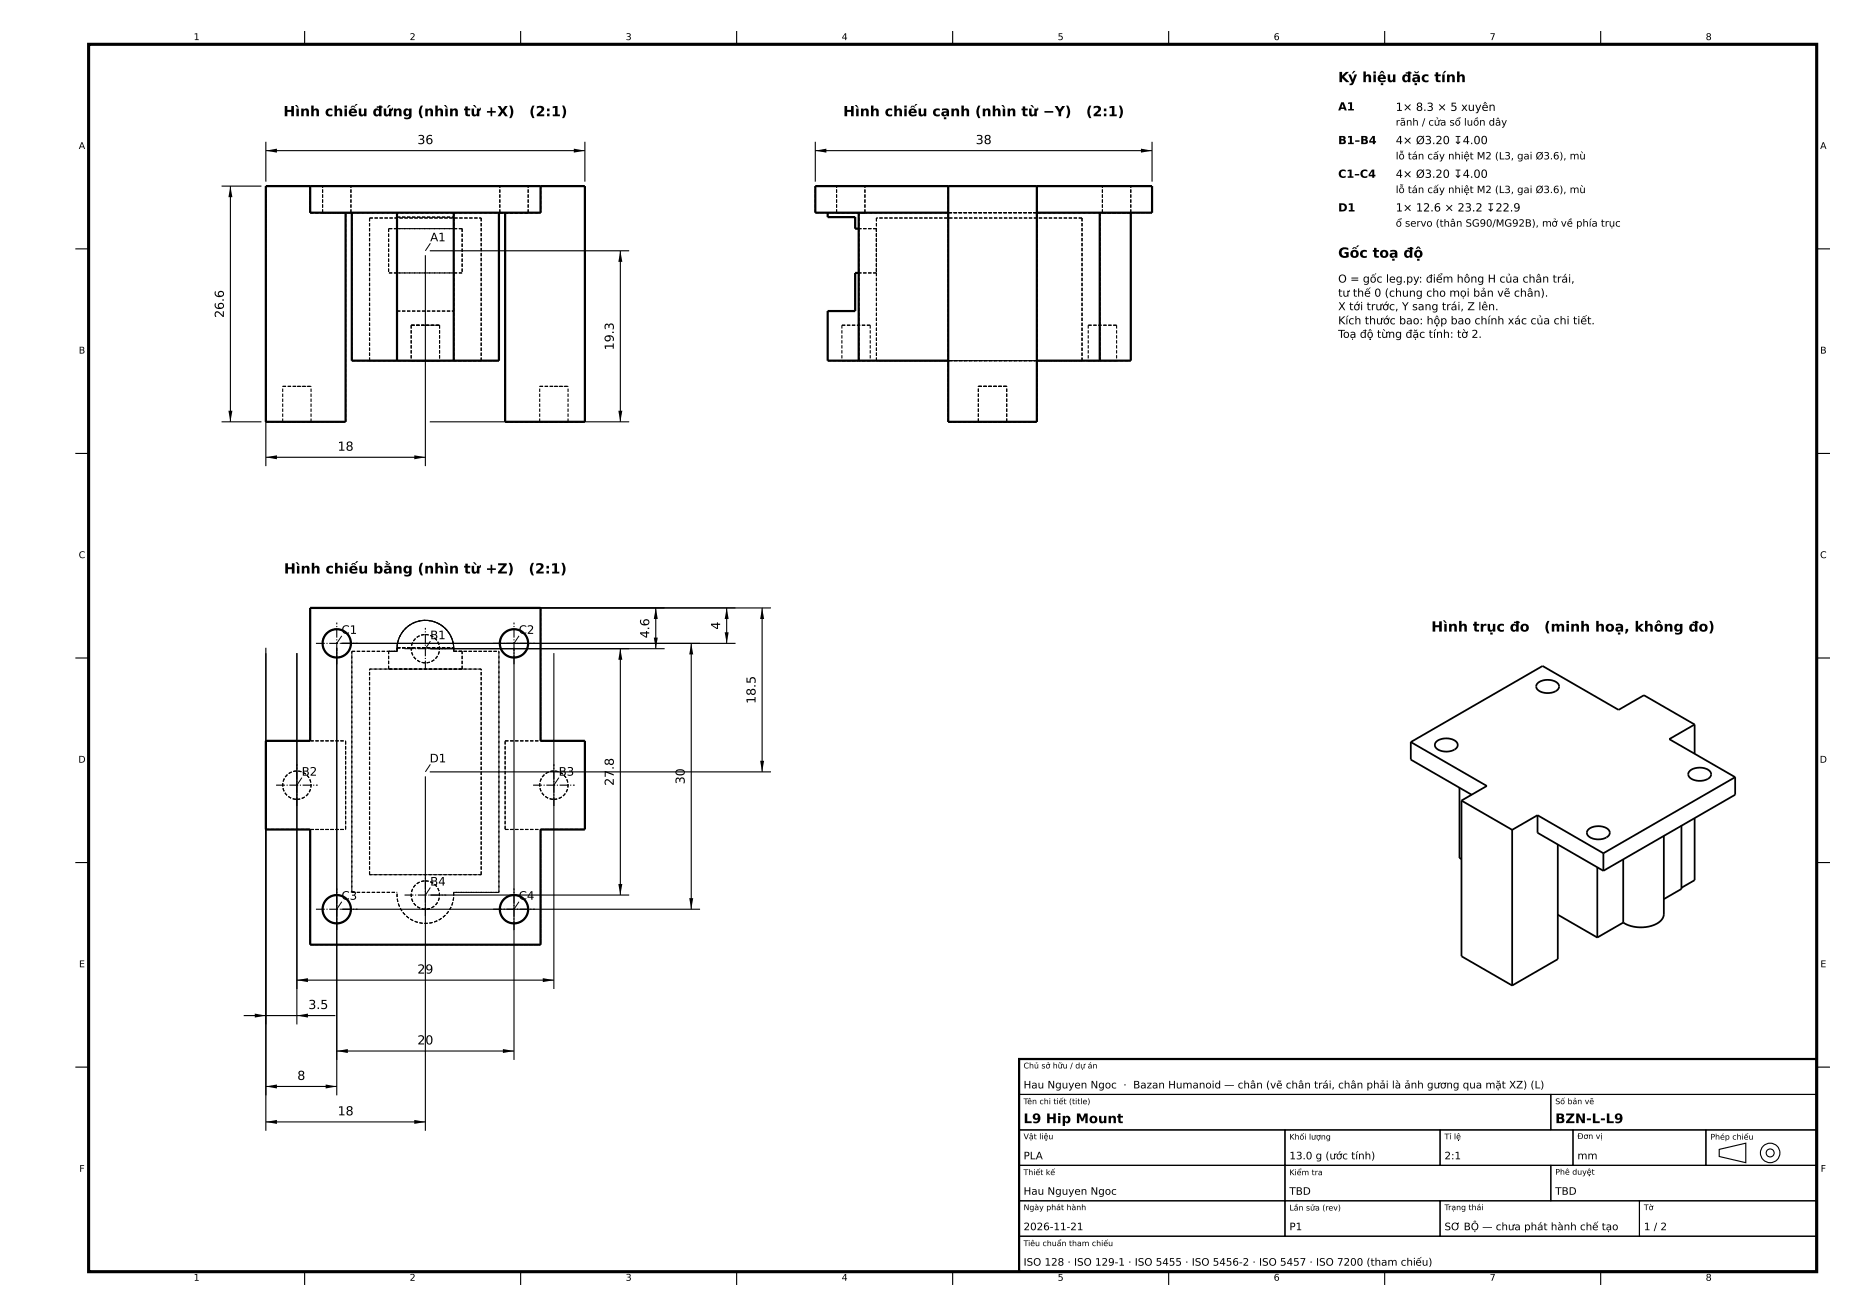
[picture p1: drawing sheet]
<svg xmlns="http://www.w3.org/2000/svg" width="420mm" height="297mm" viewBox="0 0 420 297" stroke-linecap="round" stroke-linejoin="round" font-family="sans-serif">
<g fill="#000">
<path d="M60 34l2.5-.5v1zM129.5 33.5l2.5 .5-2.5 .5zM184 34l2.5-.5v1zM257.5 33.5l2.5 .5-2.5 .5zM52 42l.5 2.5h-1zM140 56.6l.4 2.5h-.9zM51.5 92.7h1l-.5 2.5zM139.5 92.7h.9l-.4 2.5zM60 103.2l2.5-.5v1zM93.5 102.7l2.5 .5-2.5 .5zM148 137.2l.5 2.5h-.9zM164 137.2l.4 2.5h-.9z"/>
<path d="M172 137.2l.5 2.5h-.9zM140 146.4l.4 2.5h-.9zM147.6 143.9h.9l-.5 2.5zM156 145.2l.5 2.5h-.9zM163.5 142.7h.9l-.4 2.5zM171.6 171.7h.9l-.5 2.5zM139.5 199.5h.9l-.4 2.5zM155.6 202.7h.9l-.5 2.5zM57.5 228.8l2.5 .4-2.5 .5zM67 221.2l2.5-.4v.9zM67 229.2l2.5-.4v.9zM76 237.2l2.5-.4v.9z"/>
<path d="M113.5 236.8l2.5 .4-2.5 .5zM122.5 220.8l2.5 .4-2.5 .5zM60 245.2l2.5-.4v.9zM60 253.2l2.5-.4v.9zM73.5 244.8l2.5 .4-2.5 .5zM93.5 252.8l2.5 .4-2.5 .5z"/>
</g>
<path d="M20 10h390v277h-390z" fill="none" stroke="#000" stroke-width=".7" stroke-linecap="butt"/>
<g fill="none" stroke="#000" stroke-width=".5">
<path d="M70 42v6h52v-6M78 48v47.2h-18v-53.2h72v53.2h-18v-47.2M79.4 48v33.4h10.2M89.6 48v33.4M102.4 48v33.4M112.6 48v33.4h-10.2M186.8 48v1h6.2v2.6h.8M193.8 48v33.4M214 48h-30v-6h76v6h-26M214 42v53.2h20v-53.2M248.2 48v33.4M255.2 48v33.4h-7"/>
<path d="M193.8 61.6h-.8v8.6h-6.2v11.2h7M89.6 81.4h12.8M193.8 81.4h20.2M234 81.4h14.2M70 137.2h52v30h10v20h-10v26h-52v-26h-10v-20h10zM230 239h180v48h-180z"/>
<circle cx="76" cy="145.2" r="3.2"/>
<circle cx="116" cy="145.2" r="3.2"/>
<circle cx="76" cy="205.2" r="3.2"/>
<circle cx="116" cy="205.2" r="3.2"/>
</g>
<g fill="none" stroke="#000" stroke-width=".25">
<path d="M68.8 7v3M117.5 7v3M166.3 7v3M215 7v3M263.8 7v3M312.5 7v3M361.2 7v3M60 32v9M60 34h72M132 32v9M184 34h76M184 32v9"/>
<path d="M260 32v9M17 56.2h3M50 42h9M52 42v53.2M60 57.6v47.6M96 57.6v47.6M97 56.6h45M140 56.6v38.6M410 56.2h3M50 95.2h9M97 95.2h45M17 102.3h3"/>
<path d="M60 103.2h36M410 102.3h3M77 137.2h97M148 137.2v9.2M164 137.2v8M172 137.2v37M17 148.5h3M60 146.2v109M67 147.4v83.8M76 146.2v101M77 145.2h89M97 146.4h53"/>
<path d="M116 146.2v93M125 147.4v75.8M140 146.4v55.6M156 145.2v60M410 148.5h3M96 175.2v80M97 174.2h77M17 194.7h3M410 194.7h3M77 205.2h81M97 202h45M55 229.2h20.7"/>
<path d="M67 221.2h58M76 237.2h40M230 239h180v8h-180zM17 240.8h3M60 245.2h16M60 253.2h36M230 247h120v8h-120zM230 255h60v8h-60zM290 255h35v8h-35zM325 255h30v8h-30zM350 247h60v8h-60zM355 255h30v8h-30z"/>
<path d="M385 255h25v8h-25zM388 259.4l6-1.4v4.4l-6-1.4zM410 240.8h3M230 263h60v8h-60zM230 271h60v8h-60zM230 279h180v8h-180zM290 263h60v8h-60zM290 271h35v8h-35zM325 271h45v8h-45zM350 263h60v8h-60zM370 271h40v8h-40zM68.8 287v3"/>
<path d="M117.5 287v3M166.3 287v3M215 287v3M263.8 287v3M312.5 287v3M361.2 287v3"/>
<circle cx="399.5" cy="260.2" r="2.2"/>
<circle cx="399.5" cy="260.2" r=".9"/>
</g>
<g fill="none" stroke="#000" stroke-width=".25" stroke-dasharray=".7 .4" stroke-linecap="butt">
<path d="M60 42h10M70 48h52M70 48h8M70 42h52M70 42v6M70 48v-6M72.8 48h3.2M72.8 42h3.2M72.8 48v-6M76 48h3.2M76 42h3.2M79.2 48h-6.4"/>
<path d="M79.2 42h-6.4M79.2 48v-6M79.4 48h10.2M79.4 48v33.4M83.4 49.2v32.2M83.4 49.2h25.2M87.7 51.6v10M89.6 48v3.6M89.6 49v2.6M89.6 49h12.8M89.6 51.6h12.8M89.6 48v33.4"/>
<path d="M89.6 51.6h-1.9M102.4 48v33.4M102.4 48h10.2M102.4 48v3.6M102.4 49v2.6M102.4 48h-12.8M104.3 51.6v10M104.3 51.6h-1.9M104.3 51.6h-16.6M108.6 49.2v32.2M112.6 48v33.4M112.8 48h3.2"/>
<path d="M112.8 42h3.2M112.8 48v-6M114 48h8M116 48h3.2M116 42h3.2M119.2 48h-6.4M119.2 42h-6.4M119.2 48v-6M122 42h10M122 42v6M122 48v-6M184 48h30"/>
<path d="M184 42h30M184 48v-6M186.8 48h7M186.8 49h6.2M188.8 48h6.4M188.8 42h6.4M188.8 48v-6M193 49v2.6M193 51.6h.8M193.8 48v33.4M193.8 48h54.4M193.8 51.6v10"/>
<path d="M193.8 48v3.6M193.8 48h-7M195.2 48h-6.4M195.2 42h-6.4M195.2 48v-6M197.8 51.6h-4M197.8 51.6v10M197.8 49.2v32.2M214 42h20M214 42v6M234 48h-20M234 48h26"/>
<path d="M234 42h26M234 42v6M244.2 49.2v32.2M244.2 49.2h-46.4M248.2 48v33.4M248.2 48h7M248.8 48h6.4M248.8 42h6.4M248.8 48v-6M255.2 48h-7M255.2 48h-6.4M255.2 48v-6"/>
<path d="M255.2 42h-6.4M260 48v-6M89.6 61.6v19.8M89.6 61.6h12.8M89.6 70.2h12.8M89.6 61.6v8.6M89.6 61.6h-1.9M92.8 73.4h3.2M92.8 73.4v8M96 73.4h3.2M99.2 73.4h-6.4M99.2 73.4v8"/>
<path d="M102.4 61.6v19.8M102.4 61.6v8.6M104.3 61.6h-1.9M104.3 61.6h-16.6M186.8 70.2h6.2M190 73.4v8M190 73.4h6.4M193 61.6h.8M193 61.6v8.6M193.8 61.6v19.8M196.4 73.4h-6.4M196.4 73.4v8"/>
<path d="M197.8 61.6h-4M245.6 73.4v8M245.6 73.4h6.4M252 73.4h-6.4M252 73.4v8M60 95.2v-53.2M60 95.2h18M63.8 95.2h3.2M63.8 87.2h3.2M63.8 95.2v-8M67 95.2h3.2M67 87.2h3.2"/>
<path d="M70.2 95.2h-6.4M70.2 87.2h-6.4M70.2 95.2v-8M78 95.2v-47.2M79.4 81.4h10.2M89.6 81.4h12.8M92.8 81.4h3.2M96 81.4h3.2M99.2 81.4h-6.4M102.4 81.4h10.2M108.6 81.4h-25.2M114 95.2h18"/>
<path d="M114 95.2v-47.2M121.8 95.2h3.2M121.8 87.2h3.2M121.8 95.2v-8M125 95.2h3.2M125 87.2h3.2M128.2 95.2h-6.4M128.2 87.2h-6.4M128.2 95.2v-8M132 95.2v-53.2M186.8 81.4h7M190 81.4h6.4"/>
<path d="M196.4 81.4h-6.4M214 95.2h20M214 95.2v-53.2M214 95.2v-47.2M220.8 95.2h6.4M220.8 87.2h6.4M220.8 95.2v-8M227.2 95.2h-6.4M227.2 87.2h-6.4M227.2 95.2v-8M234 95.2v-53.2M234 95.2v-47.2"/>
<path d="M234 81.4h-20M244.2 81.4h-46.4M245.6 81.4h6.4M248.2 81.4h7M248.2 81.4h-54.4M252 81.4h-6.4M70 137.2h52M70 137.2v30M122 137.2v30M76 148.4a3.2 3.2 0 0 0 2.9-4.7 3.2 3.2 0 0 0-5.5-.4 3.2 3.2 0 0 0 2.1 5.1h.5M79.4 147h10.2M79.4 147v54.4"/>
<path d="M83.4 151h25.2M87.7 151v-4M89.6 146.2a6.4 6.4 0 0 1 6.4-6.2 6.4 6.4 0 0 1 6.4 6.2M89.6 146.2h12.8M89.6 147v-.8M89.6 147h-1.9M89.6 147a6.4 6.4 0 0 1 6.4-7 6.4 6.4 0 0 1 6.4 7M96 143.2a3.2 3.2 0 0 1 2.9 4.7 3.2 3.2 0 0 1-5.5 .4 3.2 3.2 0 0 1 2.1-5.1h.5M102.4 147h10.2M102.4 147a6.4 6.4 0 0 0-6.4-7 6.4 6.4 0 0 0-6.4 7M102.4 146.2v.8M104.3 147h-1.9"/>
<path d="M104.3 151h-16.6M104.3 151v-4M108.6 151h-25.2M112.6 147v54.4M116 148.4a3.2 3.2 0 0 0 2.9-4.7 3.2 3.2 0 0 0-5.5-.4 3.2 3.2 0 0 0 2.1 5.1h.5M60 167.2v20M60 167.2h18M70 167.2h8M78 167.2v20M114 167.2h8M114 167.2h18M114 167.2v20"/>
<path d="M132 167.2v20M60 187.2h18M67 180.4a3.2 3.2 0 0 0 2.9-4.7 3.2 3.2 0 0 0-5.5-.4 3.2 3.2 0 0 0 2.1 5.1h.5M70 187.2h8M70 187.2v26M78 187.2v-20M83.4 197.4h25.2M83.4 197.4v-46.4M96 198.8a3.2 3.2 0 0 1 2.9 4.7 3.2 3.2 0 0 1-5.5 .4 3.2 3.2 0 0 1 2.1-5.1h.5M108.6 197.4v-46.4M108.6 197.4h-25.2M114 187.2v-20"/>
<path d="M114 187.2h8M114 187.2h18M122 187.2v26M125 180.4a3.2 3.2 0 0 0 2.9-4.7 3.2 3.2 0 0 0-5.5-.4 3.2 3.2 0 0 0 2.1 5.1h.5M70 213.2h52M76 208.4a3.2 3.2 0 0 0 2.9-4.7 3.2 3.2 0 0 0-5.5-.4 3.2 3.2 0 0 0 2.1 5.1h.5M79.4 201.4h10.2M79.4 201.4v-54.4M102.4 201.4a6.4 6.4 0 0 1-6.4 7 6.4 6.4 0 0 1-6.4-7M102.4 201.4h10.2M112.6 201.4h-10.2M112.6 201.4v-54.4"/>
<path d="M116 208.4a3.2 3.2 0 0 0 2.9-4.7 3.2 3.2 0 0 0-5.5-.4 3.2 3.2 0 0 0 2.1 5.1h.5"/>
</g>
<g fill="none" stroke="#000" stroke-width=".25" stroke-dasharray="2 .4 .3 .4" stroke-linecap="butt">
<path d="M71.3 145.2h9.4M76 149.9v-9.4M91.3 146.4h9.4M96 151.1v-9.4M111.3 145.2h9.4M116 149.9v-9.4M62.3 177.2h9.4M120.3 177.2h9.4M67 181.9v-9.4M125 181.9v-9.4M71.3 205.2h9.4M76 209.9v-9.4"/>
<path d="M91.3 202h9.4M96 206.7v-9.4M111.3 205.2h9.4M116 209.9v-9.4"/>
</g>
<path d="M97.1 54.9l-1.1 1.7M77.1 143.5l-1.1 1.7M97.1 144.7l-1.1 1.7M117.1 143.5l-1.1 1.7M68.1 175.5l-1.1 1.7M97.1 172.5l-1.1 1.7M126.1 175.5l-1.1 1.7M77.1 203.5l-1.1 1.7M97.1 200.3l-1.1 1.7M117.1 203.5l-1.1 1.7" fill="none" stroke="#000" stroke-width=".23"/>
<g fill="none" stroke="#000" stroke-width=".4">
<path d="M347 154.2a3.4 3.4 0 0 1 4.8 .4 1.4 1.4 0 0 1-1.3 1.6 3.2 3.2 0 0 1-3.8-1.1v-.5zM318.4 167.5v3.9l13.7 8M318.4 167.5l17.2 9.9-5.8 3.3M324.1 167.4a3.4 3.4 0 0 1 4.8 .4 1.4 1.4 0 0 1-1.3 1.6 3.2 3.2 0 0 1-3.8-1l.1-.6zM329.4 177.8v15.8l.4 .3M381.3 174a3.4 3.4 0 0 1 4.8 .4 1.4 1.4 0 0 1-1.3 1.7 3.2 3.2 0 0 1-3.8-1.1l.1-.6zM382.5 163.5l-11.5-6.6-5.7 3.3-17.2-9.9-29.7 17.2M382.5 163.5l-5.8 3.3 14.9 8.6M382.5 163.5v6.6M391.6 175.4v4l-29.7 17.1M391.6 175.4l-29.7 17.2M329.8 180.7l11.5 6.6"/>
<path d="M329.8 180.7v35.1l11.5 6.6M341.3 187.3v35.1M347 184v3.9l14.9 8.6M347 184l14.9 8.6M347 184l-5.7 3.3M351.6 190.6v25.9l-10.3 5.9M358.4 187.2a3.4 3.4 0 0 1 4.9 .5 1.4 1.4 0 0 1-1.4 1.6 3.2 3.2 0 0 1-3.7-1.1v-.5zM360.5 195.7v15.9M361.9 192.6v3.9M366.3 193.9v14.3M375.5 188.7v17.6a3.6 3.6 0 0 1-3.4 2.8 7.8 7.8 0 0 1-5.8-.9M379.5 186.4v14.2l-4 2.3"/>
<path d="M382.5 184.6v14l-3 1.8M351.6 206.4l8.9 5.2M366.3 208.2l-5.8 3.4"/>
</g>
<g font-size="3.2">
<text x="302" y="18.5">Ký hiệu đặc tính</text>
<text x="64" y="26.2">Hình chiếu đứng (nhìn từ +X)</text>
<text x="119.4" y="26.2">(2:1)</text>
<text x="190.3" y="26.2">Hình chiếu cạnh (nhìn từ −Y)</text>
<text x="245.1" y="26.2">(2:1)</text>
<text x="302" y="58.2">Gốc toạ độ</text>
<text x="64.1" y="129.4">Hình chiếu bằng (nhìn từ +Z)</text>
<text x="119.3" y="129.4">(2:1)</text>
<text x="323" y="142.5">Hình trục đo</text>
<text x="348.5" y="142.5">(minh hoạ, không đo)</text>
</g>
<g font-size="3">
<text x="231" y="253.5">L9 Hip Mount</text>
<text x="351" y="253.5">BZN-L-L9</text>
</g>
<g font-size="2.8">
<text x="94.2" y="32.5">36</text>
<text x="220.2" y="32.5">38</text>
<text x="50.5" y="71.7" transform="rotate(-90 50.5 71.7)">26.6</text>
<text x="138.5" y="79" transform="rotate(-90 138.5 79)">19.3</text>
<text x="76.2" y="101.7">18</text>
<text x="162.5" y="142.1" transform="rotate(-90 162.5 142.1)">4</text>
<text x="146.5" y="144" transform="rotate(-90 146.5 144)">4.6</text>
<text x="170.5" y="158.8" transform="rotate(-90 170.5 158.8)">18.5</text>
<text x="138.5" y="177.3" transform="rotate(-90 138.5 177.3)">27.8</text>
<text x="154.5" y="177" transform="rotate(-90 154.5 177)">30</text>
<text x="94.2" y="219.7">29</text>
<text x="69.6" y="227.7">3.5</text>
<text x="94.2" y="235.7">20</text>
<text x="67.1" y="243.7">8</text>
<text x="76.2" y="251.7">18</text>
</g>
<g font-size="2.6">
<text x="97.1" y="54.5">A1</text>
<text x="77.1" y="143.1">C1</text>
<text x="117.1" y="143.1">C2</text>
<text x="97.1" y="144.3">B1</text>
<text x="97" y="172.1">D1</text>
<text x="68.1" y="175.1">B2</text>
<text x="126.1" y="175.1">B3</text>
<text x="77.1" y="203.1">C3</text>
<text x="97.1" y="199.9">B4</text>
<text x="117.1" y="203.1">C4</text>
</g>
<g font-size="2.5">
<text x="302" y="24.9">A1</text>
<text x="315" y="25">1× 8.3 × 5 xuyên</text>
<text x="302" y="32.5">B1–B4</text>
<text x="315" y="32.5">4× Ø3.20 ↧4.00</text>
<text x="302" y="40.1">C1–C4</text>
<text x="315" y="40.1">4× Ø3.20 ↧4.00</text>
<text x="302" y="47.7">D1</text>
<text x="315" y="47.7">1× 12.6 × 23.2 ↧22.9</text>
<text x="302" y="63.8">O = gốc leg.py: điểm hông H của chân trái,</text>
<text x="302" y="67">tư thế 0 (chung cho mọi bản vẽ chân).</text>
<text x="302" y="70">X tới trước, Y sang trái, Z lên.</text>
<text x="302" y="73.2">Kích thước bao: hộp bao chính xác của chi tiết.</text>
<text x="302" y="76.3">Toạ độ từng đặc tính: tờ 2.</text>
</g>
<g font-size="2.3">
<text x="315" y="28.3">rãnh / cửa sổ luồn dây</text>
<text x="315" y="36">lỗ tán cấy nhiệt M2 (L3, gai Ø3.6), mù</text>
<text x="315" y="43.6">lỗ tán cấy nhiệt M2 (L3, gai Ø3.6), mù</text>
<text x="315" y="51.1">ổ servo (thân SG90/MG92B), mở về phía trục</text>
<text x="231" y="245.6">Hau Nguyen Ngoc · Bazan Humanoid — chân (vẽ chân trái, chân phải là ảnh gương qua mặt XZ) (L)</text>
<text x="231" y="261.6">PLA</text>
<text x="291" y="261.6">13.0 g (ước tính)</text>
<text x="326" y="261.6">2:1</text>
<text x="356" y="261.6">mm</text>
<text x="231" y="269.6">Hau Nguyen Ngoc</text>
<text x="291" y="269.6">TBD</text>
<text x="351" y="269.6">TBD</text>
<text x="231" y="277.6">2026-11-21</text>
<text x="291" y="277.6">P1</text>
<text x="326" y="277.6">SƠ BỘ — chưa phát hành chế tạo</text>
<text x="371" y="277.6">1 / 2</text>
<text x="231" y="285.6">ISO 128 · ISO 129-1 · ISO 5455 · ISO 5456-2 · ISO 5457 · ISO 7200 (tham chiếu)</text>
</g>
<g font-size="2.1">
<text x="43.7" y="9">1</text>
<text x="92.5" y="9">2</text>
<text x="141.2" y="9">3</text>
<text x="190" y="9">4</text>
<text x="238.7" y="9">5</text>
<text x="287.5" y="9">6</text>
<text x="336.2" y="9">7</text>
<text x="385" y="9">8</text>
<text x="17.8" y="33.6">A</text>
<text x="410.8" y="33.6">A</text>
<text x="17.8" y="79.8">B</text>
<text x="410.8" y="79.8">B</text>
<text x="17.8" y="126">C</text>
<text x="410.8" y="126">C</text>
<text x="17.7" y="172.1">D</text>
<text x="410.7" y="172.1">D</text>
<text x="17.8" y="218.3">E</text>
<text x="410.8" y="218.3">E</text>
<text x="17.9" y="264.5">F</text>
<text x="410.9" y="264.5">F</text>
<text x="43.7" y="289">1</text>
<text x="92.5" y="289">2</text>
<text x="141.2" y="289">3</text>
<text x="190" y="289">4</text>
<text x="238.7" y="289">5</text>
<text x="287.5" y="289">6</text>
<text x="336.2" y="289">7</text>
<text x="385" y="289">8</text>
</g>
<g font-size="1.8">
<text x="231" y="241.1">Chủ sở hữu / dự án</text>
<text x="231" y="249.2">Tên chi tiết (title)</text>
<text x="351" y="249.2">Số bản vẽ</text>
<text x="231" y="257.1">Vật liệu</text>
<text x="291" y="257.2">Khối lượng</text>
<text x="326" y="257.1">Tỉ lệ</text>
<text x="356" y="257">Đơn vị</text>
<text x="386" y="257.2">Phép chiếu</text>
<text x="231" y="265.2">Thiết kế</text>
<text x="291" y="265.2">Kiểm tra</text>
<text x="351" y="265.1">Phê duyệt</text>
<text x="231" y="273.1">Ngày phát hành</text>
<text x="291" y="273.2">Lần sửa (rev)</text>
<text x="326" y="273.1">Trạng thái</text>
<text x="371" y="273.1">Tờ</text>
<text x="231" y="281.2">Tiêu chuẩn tham chiếu</text>
</g>
</svg>
